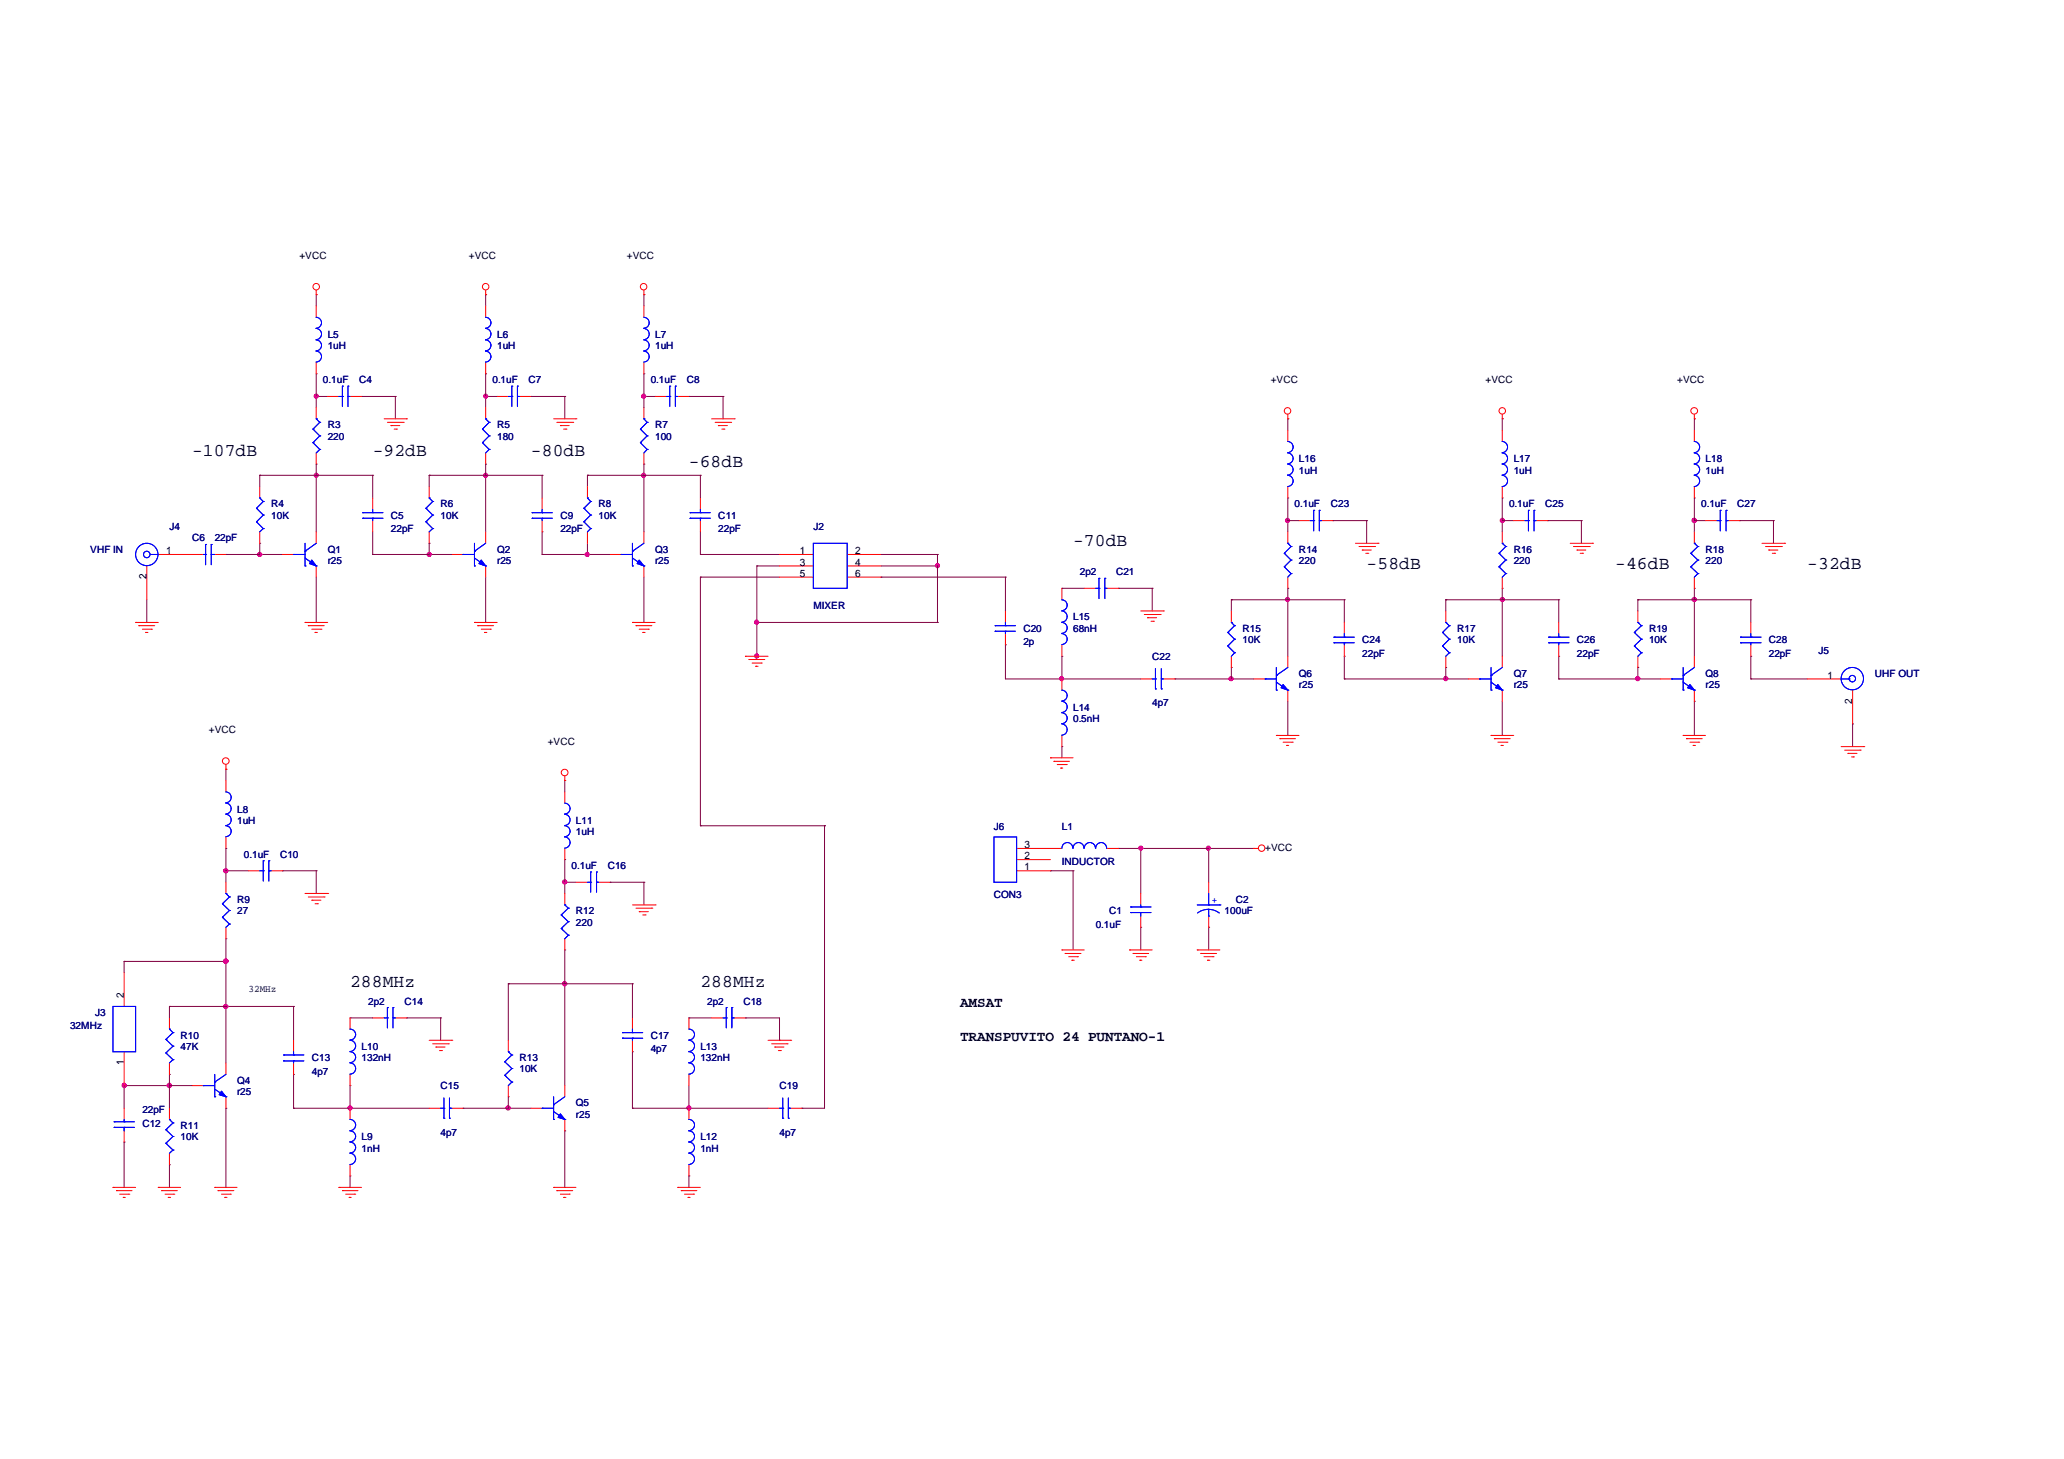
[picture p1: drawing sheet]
<svg xmlns="http://www.w3.org/2000/svg" width="297mm" height="210mm" viewBox="0 0 297 210" stroke-linecap="round" stroke-linejoin="round" font-family="sans-serif">
<g fill="none" stroke="#800040" stroke-width=".14">
<path d="M45.5 57h.1M45.5 42.4h.1M45.5 53.8h.1M45.5 42.4v1.6M45.5 53.8v4.8M45.5 57h1.7M47.2 57h.1M52 57h.1M52 57h4.9M56.9 57h.1M56.9 57v3.3M69.9 57h.1"/>
<path d="M69.9 42.4h.1M69.9 53.8h.1M69.9 57h1.6M69.9 42.4v1.6M69.9 53.8v4.8M71.5 57h.1M76.4 57h.1M76.4 57h4.9M81.3 57h.1M81.3 57v3.3M92.7 57h.1M92.7 42.4h.1"/>
<path d="M92.7 53.8h.1M92.7 57h1.6M92.7 42.4v1.6M92.7 53.8v4.8M94.3 57h.1M99.1 57h.1M99.1 57h5M104.1 57h.1M104.1 57v3.3M32.5 79.8h.1M32.5 79.8h8.1M37.4 79.8h.1"/>
<path d="M37.4 78.2h.1M37.4 68.4h.1M37.4 68.4v1.6M37.4 78.2v1.6M37.4 68.4h16.2M45.5 68.4h.1M45.5 66.8h.1M45.5 66.8v9.7M53.6 68.4h.1M53.6 79.8h.1M53.6 79.8h11.4M53.6 68.4v3.2"/>
<path d="M53.6 76.5v3.3M61.8 79.8h.1M61.8 78.2h.1M61.8 68.4h.1M61.8 68.4h16.2M61.8 68.4v1.6M61.8 78.2v1.6M69.9 68.4h.1M69.9 66.8h.1M69.9 66.8v9.7M78 68.4h.1M78 79.8h.1"/>
<path d="M78 76.5h.1M78 79.8h9.8M78 68.4v3.2M78 76.5v3.3M84.5 79.8h.1M84.5 68.4h.1M84.5 68.4h16.3M84.5 68.4v1.6M84.5 78.2v1.6M92.7 68.4h.1M92.7 66.8h.1M92.7 66.8v9.7"/>
<path d="M100.8 68.4h.1M100.8 79.8h.1M100.8 79.8h11.4M100.8 68.4v3.2M100.8 76.5v3.3M112.2 79.8h.1M126.8 79.8h8.1M134.9 79.8h.1M134.9 79.8v9.7M185.3 74.9h.1M185.3 60.3h.1M185.3 71.6h.1"/>
<path d="M185.3 60.3v1.6M185.3 71.6v4.9M185.3 74.9h1.6M191.8 74.9h.1M191.8 74.9h4.9M196.7 74.9h.1M196.7 74.9v3.3M216.2 74.9h.1M216.2 60.3h.1M216.2 71.6h.1M216.2 74.9h1.6M216.2 60.3v1.6"/>
<path d="M216.2 71.6v4.9M222.7 74.9h.1M222.7 74.9h4.9M227.6 74.9h.1M227.6 74.9v3.3M243.8 74.9h.1M243.8 60.3h.1M243.8 71.6h.1M243.8 74.9h1.6M243.8 60.3v1.6M243.8 71.6v4.9M250.4 74.9h.1"/>
<path d="M250.4 74.9h4.8M255.2 74.9h.1M255.2 74.9v3.3M21.1 89.5h.1M21.1 86.3v3.2M45.5 89.5h.1M45.5 83v6.5M69.9 89.5h.1M69.9 83v6.5M92.7 89.5h.1M92.7 83v6.5M100.8 83h.1"/>
<path d="M100.8 83v35.8M100.8 83h11.4M108.9 81.4h.1M108.9 89.5h.1M108.9 94.4h.1M108.9 81.4h3.3M108.9 81.4v13M108.9 89.5h26M126.8 83h.1M126.8 83h17.9M126.8 81.4h8.1M134.9 81.4h.1"/>
<path d="M134.9 89.5h.1M144.7 83h.1M144.7 92.8h.1M144.7 83v4.9M144.7 92.8v4.9h19.5M152.8 94.4h.1M152.8 97.7h.1M152.8 84.6h.1M152.8 94.4v3.3M152.8 84.6h3.2M161 84.6h.1M161 84.6h4.8"/>
<path d="M165.8 84.6h.1M165.8 84.6v3.3M169.1 97.7h.1M169.1 97.7h11.3M177.2 97.7h.1M177.2 96h.1M177.2 86.3h.1M177.2 86.3v1.6M177.2 96v1.7M177.2 86.3h16.3M185.3 86.3h.1M185.3 84.6h.1"/>
<path d="M185.3 84.6v9.8M193.5 86.3h.1M193.5 97.7h.1M193.5 94.4h.1M193.5 97.7h17.8M193.5 86.3v3.2M193.5 94.4v3.3M208.1 97.7h.1M208.1 96h.1M208.1 86.3h.1M208.1 86.3h16.2M208.1 86.3v1.6"/>
<path d="M208.1 96v1.7M216.2 86.3h.1M216.2 84.6h.1M216.2 84.6v9.8M224.3 86.3h.1M224.3 97.7h.1M224.3 94.4h.1M224.3 97.7h14.7M224.3 86.3v3.2M224.3 94.4v3.3M235.7 97.7h.1M235.7 96h.1"/>
<path d="M235.7 86.3h.1M235.7 86.3h16.3M235.7 86.3v1.6M235.7 96v1.7M243.8 86.3h.1M243.8 84.6h.1M243.8 84.6v9.8M252 86.3h.1M252 97.7h.1M252 94.4h.1M252 97.7h8.1M252 86.3v3.2"/>
<path d="M252 94.4v3.3M32.5 110.7h.1M32.5 110.7v1.6M81.3 112.3h.1M81.3 112.3v1.6M100.8 118.8h.1M100.8 118.8h17.9M118.7 118.8h.1M118.7 118.8v40.6h-3.3M152.8 107.4h.1M152.8 107.4v1.6M185.3 105.8h.1"/>
<path d="M185.3 100.9v4.9M216.2 105.8h.1M216.2 100.9v4.9M243.8 100.9h.1M243.8 100.9v4.9M266.6 104.2h.1M266.6 104.2v3.2M17.9 138.3h.1M17.9 138.3v1.6M17.9 138.3h14.6M32.5 125.3h.1M32.5 122.1h.1"/>
<path d="M32.5 135.1h.1M32.5 138.3h.1M32.5 122.1v4.8M32.5 135.1v17.8M32.5 125.3h3.3M40.6 125.3h.1M40.6 125.3h4.9M45.5 125.3h.1M45.5 125.3v3.2M81.3 126.9h.1M81.3 136.7h.1M81.3 123.7h.1"/>
<path d="M81.3 123.7v4.8M81.3 136.7v19.5M81.3 126.9h1.6M87.8 126.9h.1M87.8 126.9h4.9M92.7 126.9h.1M92.7 126.9v3.3M151.2 125.3h.1M151.2 125.3h3.2M154.4 125.3h.1M154.4 125.3v11.4M161 122.1h.1"/>
<path d="M161 122.1h19.4M164.2 133.4h.1M164.2 122.1h.1M164.2 122.1v6.4M164.2 133.4v3.3M173.9 133.4h.1M173.9 122.1h.1M173.9 122.1v4.8M173.9 133.4v3.3M17.9 156.2h.1M17.9 156.2h9.7M17.9 156.2v3.2"/>
<path d="M24.4 144.8h.1M24.4 154.6h.1M24.4 156.2h.1M24.4 144.8h17.8M24.4 144.8v1.6M24.4 154.6v4.8M32.5 144.8h.1M32.5 159.4h.1M32.5 159.4v11.4M42.2 144.8h.1M42.2 154.6h.1M42.2 159.4h.1"/>
<path d="M42.2 144.8v4.9M42.2 154.6v4.8M42.2 159.4h19.6M50.4 156.2h.1M50.4 159.4h.1M50.4 146.4h.1M50.4 156.2v3.2M50.4 146.4h3.2M58.5 146.4h.1M58.5 146.4h4.9M63.4 146.4h.1M63.4 146.4v3.3"/>
<path d="M66.6 159.4h.1M66.6 159.4h9.8M73.2 159.4h.1M73.2 157.8h.1M73.2 141.5h.1M73.2 141.5v8.2M73.2 157.8v1.6M73.2 141.5h17.8M81.3 141.5h.1M91 141.5h.1M91 151.3h.1M91 159.4h.1"/>
<path d="M91 159.4h19.5M91 141.5v4.9M91 151.3v8.1M99.1 159.4h.1M99.1 146.4h.1M99.1 146.4h3.3M99.1 156.2v3.2M107.3 146.4h.1M107.3 146.4h4.9v3.3M112.2 149.7h.1M115.4 159.4h.1M17.9 164.3h.1"/>
<path d="M17.9 164.3v6.5M24.4 167.6h.1M24.4 167.6v3.2M50.4 169.2h.1M50.4 169.2v1.6M81.3 162.7h.1M81.3 162.7v8.1M99.1 169.2h.1M99.1 169.2v1.6"/>
</g>
<g fill="#f0f" stroke="#f0f" stroke-width=".14">
<circle cx="45.5" cy="68.4" r=".3"/>
<circle cx="37.4" cy="79.8" r=".3"/>
<circle cx="45.5" cy="57" r=".3"/>
<circle cx="69.9" cy="68.4" r=".3"/>
<circle cx="61.8" cy="79.8" r=".3"/>
<circle cx="69.9" cy="57" r=".3"/>
<circle cx="92.6" cy="68.4" r=".3"/>
<circle cx="92.6" cy="57" r=".3"/>
<circle cx="84.5" cy="79.8" r=".3"/>
<circle cx="32.5" cy="125.3" r=".31"/>
<circle cx="24.4" cy="156.2" r=".32"/>
<circle cx="17.9" cy="156.2" r=".31"/>
<circle cx="32.5" cy="144.8" r=".31"/>
<circle cx="32.5" cy="138.3" r=".31"/>
<circle cx="50.4" cy="159.4" r=".3"/>
<circle cx="81.3" cy="141.5" r=".31"/>
<circle cx="73.1" cy="159.4" r=".31"/>
<circle cx="81.3" cy="126.9" r=".31"/>
<circle cx="99.1" cy="159.4" r=".3"/>
<circle cx="134.9" cy="81.4" r=".3"/>
<circle cx="108.9" cy="89.5" r=".3"/>
<circle cx="108.9" cy="94.4" r=".3"/>
<circle cx="152.8" cy="97.6" r=".3"/>
<circle cx="185.3" cy="86.2" r=".3"/>
<circle cx="177.2" cy="97.6" r=".3"/>
<circle cx="185.3" cy="74.9" r=".31"/>
<circle cx="216.2" cy="86.2" r=".3"/>
<circle cx="208.1" cy="97.6" r=".3"/>
<circle cx="216.2" cy="74.9" r=".31"/>
<circle cx="173.9" cy="122" r=".3"/>
<circle cx="243.8" cy="86.2" r=".31"/>
<circle cx="235.7" cy="97.6" r=".31"/>
<circle cx="243.8" cy="74.9" r=".32"/>
<circle cx="164.2" cy="122" r=".3"/>
</g>
<g fill="none" stroke="#f00" stroke-width=".14">
<path d="M45.5 42.4h.1M45.5 41.8v.6M45.5 44v1.6M45.5 52.1v1.7M45.5 58.6v1.7M47.2 57h1.6M50.4 57h1.6M69.9 42.4h.1M69.9 41.8v.6M69.9 44v1.6M69.9 52.1v1.7M69.9 58.6v1.7"/>
<path d="M71.5 57h1.7M74.8 57h1.6M92.7 42.4h.1M92.7 41.8v.6M92.7 44v1.6M92.7 52.1v1.7M92.7 58.6v1.7M94.3 57h1.6M97.5 57h1.6M185.3 59.6v.7M216.2 59.6v.7M243.8 59.6v.7"/>
<path d="M22.8 79.8h6.5M30.9 79.8h1.6M37.4 70v1.6M37.4 76.5v1.7M40.6 79.8h1.6M45.5 65.2v1.6M45.5 76.5v1.7M53.6 71.6v1.7M53.6 74.9v1.6M55.3 60.3h3.2M55.8 60.8h2.2M56.3 61.2h.1"/>
<path d="M56.3 61.2h1.2M56.7 61.7h.4M57.1 61.7h.1M58 60.8h.1M58.5 60.3h.1M61.8 70v1.6M61.8 76.5v1.7M65 79.8h1.6M69.9 65.2v1.6M69.9 76.5v1.7M78 71.6v1.7M78 74.9v1.6"/>
<path d="M79.7 60.3h3.2M80.1 60.8h2.3M80.6 61.2h.1M80.6 61.2h1.3M81.1 61.7h.3M81.4 61.7h.1M82.4 60.8h.1M82.9 60.3h.1M84.5 70v1.6M84.5 76.5v1.7M87.8 79.8h1.6M92.7 65.2v1.6"/>
<path d="M92.7 76.5v1.7M100.8 71.6v1.7M100.8 74.9v1.6M102.4 60.3h3.3M102.9 60.8h2.3M103.4 61.2h.1M103.4 61.2h1.3M103.9 61.7h.3M104.2 61.7h.1M105.2 60.8h.1M105.7 60.3h.1M112.2 79.8h4.9"/>
<path d="M121.9 79.8h4.9M185.3 60.3h.1M185.3 61.9v1.6M185.3 70v1.6M185.3 76.5v1.7M186.9 74.9h1.7M190.2 74.9h1.6M195.1 78.2h3.2M195.6 78.6h2.2M196 79.1h.1M196 79.1h1.4M196.6 79.6h.2"/>
<path d="M196.8 79.6h.1M197.8 78.6h.1M198.3 78.2h.1M216.2 60.3h.1M216.2 61.9v1.6M216.2 70v1.6M216.2 76.5v1.7M217.8 74.9h1.7M221.1 74.9h1.6M226 78.2h3.2M226.4 78.6h2.3M226.9 79.1h.1"/>
<path d="M226.9 79.1h1.3M227.4 79.6h.4M227.8 79.6h.1M228.7 78.6h.1M229.2 78.2h.1M243.8 60.3h.1M243.8 61.9v1.6M243.8 70v1.6M243.8 76.5v1.7M245.4 74.9h1.7M248.7 74.9h1.7M253.6 78.2h3.2"/>
<path d="M254.1 78.6h2.3M254.6 79.1h.1M254.6 79.1h1.3M255.1 79.6h.3M255.4 79.6h.1M256.4 78.6h.1M256.8 78.2h.1M19.5 89.5h.1M19.5 89.5h3.3M20 90h.1M20 90h2.3M20.5 90.5h1.3"/>
<path d="M21 91h.1M21 91h.3M21.1 81.4v4.9M21.8 90.5h.1M43.9 89.5h.1M43.9 89.5h3.3M44.4 90h.1M44.4 90h2.3M44.9 90.5h1.3M45.3 91h.1M45.3 91h.4M45.5 81.4v1.6"/>
<path d="M46.2 90.5h.1M68.3 89.5h.1M68.3 89.5h3.2M68.7 90h.1M68.7 90h2.3M69.3 90.5h1.3M69.7 91h.1M69.7 91h.4M69.9 81.4v1.6M70.6 90.5h.1M91 89.5h.1M91 89.5h3.3"/>
<path d="M91.5 90h.1M91.5 90h2.3M92 90.5h1.3M92.5 91h.1M92.5 91h.3M92.7 81.4v1.6M93.3 90.5h.1M107.3 94.4h.1M107.3 94.4h3.2M107.8 94.9h.1M107.8 94.9h2.3M108.2 95.4h1.4"/>
<path d="M108.8 95.9h.1M108.8 95.9h.3M109.6 95.4h.1M112.2 81.4h4.9M112.2 83h4.9M121.9 81.4h4.9M121.9 83h4.9M144.7 87.9v1.6M144.7 91.2v1.6M152.8 84.6v1.7M152.8 92.8v1.6M152.8 97.7v1.6"/>
<path d="M156 84.6h1.7M159.3 84.6h1.7M164.2 87.9h3.2M164.2 97.7h1.6M164.7 88.4h2.3M165.1 88.9h.1M165.1 88.9h1.4M165.7 89.4h.3M166 89.4h.1M167 88.4h.1M167.4 87.9h.1M167.4 97.7h1.7"/>
<path d="M177.2 87.9v1.6M177.2 94.4v1.6M180.4 97.7h1.7M185.3 83v1.6M185.3 94.4v1.6M185.3 99.3v1.6M193.5 89.5v1.7M193.5 92.8v1.6M208.1 87.9v1.6M208.1 94.4v1.6M211.3 97.7h1.6M216.2 83v1.6"/>
<path d="M216.2 94.4v1.6M216.2 99.3v1.6M224.3 89.5v1.7M224.3 92.8v1.6M235.7 87.9v1.6M235.7 94.4v1.6M239 97.7h1.6M243.8 83v1.6M243.8 94.4v1.6M243.8 99.3v1.6M252 89.5v1.7M252 92.8v1.6"/>
<path d="M260.1 97.7h4.9M266.6 99.3v4.9M32.5 110.7h.1M32.5 110v.7M32.5 112.3v1.6M81.3 112.3h.1M81.3 111.6v.7M81.3 113.9v1.6M151.2 109h.1M151.2 109h3.2M151.7 109.5h.1M151.7 109.5h2.2"/>
<path d="M152.1 110h1.4M152.7 110.5h.1M152.7 110.5h.3M152.8 105.8v1.6M153.5 110h.1M183.7 105.8h.1M183.7 105.8h3.2M184.2 106.3h.1M184.2 106.3h2.2M184.7 106.8h1.3M185.2 107.2h.1M185.2 107.2h.3"/>
<path d="M186 106.8h.1M214.6 105.8h.1M214.6 105.8h3.2M215.1 106.3h.1M215.1 106.3h2.2M215.6 106.8h1.3M216 107.2h.1M216 107.2h.4M216.9 106.8h.1M242.2 105.8h.1M242.2 105.8h3.2M242.7 106.3h.1"/>
<path d="M242.7 106.3h2.3M243.2 106.8h1.3M243.7 107.2h.1M243.7 107.2h.3M244.5 106.8h.1M265 107.4h3.2M265.5 107.9h2.2M265.9 108.4h.1M265.9 108.4h1.4M266.4 108.9h.3M266.7 108.9h.1M267.7 107.9h.1"/>
<path d="M268.2 107.4h.1M17.9 139.9v4.9M32.5 120.4v1.7M32.5 126.9v1.6M32.5 133.4v1.7M35.8 125.3h1.6M39 125.3h1.6M43.9 128.5h3.3M44.4 129h2.3M44.9 129.5h.1M44.9 129.5h1.3M45.3 130h.4"/>
<path d="M45.7 130h.1M46.7 129h.1M47.2 128.5h.1M81.3 122.1v1.6M81.3 128.5v1.7M81.3 135.1v1.6M82.9 126.9h1.6M86.1 126.9h1.7M91 130.2h3.3M91.5 130.7h2.3M92 131.2h.1M92 131.2h1.3"/>
<path d="M92.5 131.6h.3M92.8 131.6h.1M93.8 130.7h.1M94.3 130.2h.1M146.3 122.1h6.5M146.3 125.3h4.9M146.3 123.7h4.9M152.8 136.7h.1M152.8 136.7h3.2M153.3 137.2h.1M153.3 137.2h2.3M153.8 137.6h1.3"/>
<path d="M154.3 138.1h.1M154.3 138.1h.3M155.1 137.6h.1M159.3 122.1h1.7M162.6 136.7h.1M162.6 136.7h3.2M163.1 137.2h.1M163.1 137.2h2.2M163.5 137.6h1.3M164 138.1h.1M164 138.1h.3M164.2 128.5v1.7"/>
<path d="M164.2 131.8v1.6M164.8 137.6h.1M172.3 136.7h.1M172.3 136.7h3.3M172.8 137.2h.1M172.8 137.2h2.3M173.3 137.6h1.3M173.8 138.1h.1M173.8 138.1h.3M173.9 126.9v1.6M173.9 131.8v1.6M174.6 137.6h.1"/>
<path d="M180.4 122.1h.1M180.4 122.1h.7M17.9 151.3v4.9M17.9 159.4v1.7M24.4 146.4v1.7M24.4 152.9v1.7M24.4 159.4v1.7M27.6 156.2h1.7M32.5 152.9v1.7M32.5 157.8v1.6M42.2 149.7v1.6M42.2 152.9v1.7"/>
<path d="M50.4 146.4v1.7M50.4 154.6v1.6M50.4 159.4v1.7M53.6 146.4h1.7M56.9 146.4h1.6M61.8 149.7h3.2M61.8 159.4h1.6M62.3 150.2h2.2M62.7 150.6h.1M62.7 150.6h1.4M63.2 151.1h.3M63.5 151.1h.1"/>
<path d="M64.5 150.2h.1M65 149.7h.1M65 159.4h1.6M73.2 149.7v1.6M73.2 156.2v1.6M76.4 159.4h1.6M81.3 156.2v1.6M91 146.4v1.7M91 149.7v1.6M99.1 146.4v1.7M99.1 154.6v1.6M99.1 159.4v1.7"/>
<path d="M102.4 146.4h1.7M105.7 146.4h1.6M110.5 149.7h3.3M110.5 159.4h1.7M111 150.2h2.3M111.5 150.6h.1M111.5 150.6h1.3M112 151.1h.3M112.3 151.1h.1M113.3 150.2h.1M113.8 149.7h.1M113.8 159.4h1.6"/>
<path d="M16.3 170.8h.1M16.3 170.8h3.2M16.8 171.3h.1M16.8 171.3h2.2M17.2 171.8h1.3M17.7 172.3h.1M17.7 172.3h.3M17.9 162.7v1.6M18.5 171.8h.1M22.8 170.8h.1M22.8 170.8h3.2M23.2 171.3h.1"/>
<path d="M23.2 171.3h2.3M23.7 171.8h1.3M24.2 172.3h.1M24.2 172.3h.4M24.4 165.9v1.7M25 171.8h.1M30.9 170.8h.1M30.9 170.8h3.2M31.4 171.3h.1M31.4 171.3h2.3M31.9 171.8h1.2M32.3 172.3h.1"/>
<path d="M32.3 172.3h.4M33.1 171.8h.1M48.8 170.8h.1M48.8 170.8h3.2M49.3 171.3h.1M49.3 171.3h2.2M49.7 171.8h1.4M50.2 172.3h.1M50.2 172.3h.3M50.4 167.6v1.6M51.1 171.8h.1M79.7 170.8h.1"/>
<path d="M79.7 170.8h3.2M80.1 171.3h.1M80.1 171.3h2.3M80.6 171.8h1.3M81.1 172.3h.1M81.1 172.3h.3M81.3 161.1v1.6M81.9 171.8h.1M97.5 170.8h.1M97.5 170.8h3.3M98 171.3h.1M98 171.3h2.3"/>
<path d="M98.5 171.8h1.3M99 172.3h.1M99 172.3h.3M99.1 167.6v1.6M99.8 171.8h.1"/>
<circle cx="45.5" cy="41.2" r=".47"/>
<circle cx="69.9" cy="41.2" r=".47"/>
<circle cx="92.6" cy="41.2" r=".47"/>
<circle cx="185.3" cy="59.1" r=".47"/>
<circle cx="216.2" cy="59.1" r=".47"/>
<circle cx="243.8" cy="59.1" r=".48"/>
<circle cx="32.5" cy="109.5" r=".48"/>
<circle cx="81.3" cy="111.1" r=".48"/>
<circle cx="181.6" cy="122" r=".47"/>
</g>
<g fill="none" stroke="#00f" stroke-width=".14">
<path d="M45.5 45.6a.78 .78 0 0 1 .8 .8 .78 .78 0 0 1-.8 .8M45.5 47.3a.8 .8 0 0 1 .8 .8 .8 .8 0 0 1-.8 .8M45.5 48.9a.78 .78 0 0 1 .8 .8 .78 .78 0 0 1-.8 .8M45.5 50.5a.78 .78 0 0 1 .8 .8 .78 .78 0 0 1-.8 .8M48.8 57h.5M49.3 55.6h.1M49.3 57h.1M49.3 55.6v2.9M50.1 57h.1M50.1 55.6h.1M50.1 57h.3M50.1 55.6v2.9"/>
<path d="M69.9 45.6a.78 .78 0 0 1 .8 .8 .78 .78 0 0 1-.8 .8M69.9 47.3a.8 .8 0 0 1 .8 .8 .8 .8 0 0 1-.8 .8M69.9 48.9a.78 .78 0 0 1 .8 .8 .78 .78 0 0 1-.8 .8M69.9 50.5a.78 .78 0 0 1 .8 .8 .78 .78 0 0 1-.8 .8M73.2 57h.5M73.7 55.6h.1M73.7 57h.1M73.7 55.6v2.9M74.5 57h.1M74.5 55.6h.1M74.5 57h.3M74.5 55.6v2.9"/>
<path d="M92.6 45.6a.78 .78 0 0 1 .8 .8 .78 .78 0 0 1-.8 .8M92.6 47.3a.8 .8 0 0 1 .8 .8 .8 .8 0 0 1-.8 .8M92.6 48.9a.78 .78 0 0 1 .8 .8 .78 .78 0 0 1-.8 .8M92.6 50.5a.78 .78 0 0 1 .8 .8 .78 .78 0 0 1-.8 .8M95.9 57h.5M96.4 55.6h.1M96.4 57h.1M96.4 55.6v2.9M97.2 57h.1M97.2 55.6h.1M97.2 57h.3M97.2 55.6v2.9"/>
<path d="M21.6 79.8h.1M21.6 79.8h1.2M29.3 79.8h.3M29.6 79.8h.1M29.6 78.3h.1M29.6 78.3v3M30.4 78.3h.1M30.4 79.8h.1M30.4 79.8h.5M30.4 78.3v3M36.9 75.1h.1M36.9 73.1h.1"/>
<path d="M36.9 75.1l1 .9M36.9 73.1l1 1M37.4 71.6h.1M37.4 71.6l.5 .6M37.9 76h.1M37.9 74.1h.1M37.9 72.2h.1M37.9 76l-.5 .5M37.9 74.1l-1 1M37.9 72.2l-1 .9M42.2 79.8h.1M42.2 79.8h1.7"/>
<path d="M43.9 79.3h.1M43.9 78.2v3.2M45 63.7h.1M45 61.7h.1M45 63.7l1 1M45 61.7l1 1M45.5 60.3h.1M45.5 78.2l-1.6 1.1M45.5 60.3l.5 .5M46 64.7h.1M46 62.7h.1M46 60.8h.1"/>
<path d="M46 64.7l-.5 .5M46 62.7l-1 1M46 60.8l-1 .9M52.2 73.8h.1M52.2 74.6h.1M52.2 73.8h2.9M52.2 74.6h2.9M53.6 74.6h.1M53.6 73.8h.1M53.6 73.3v.5M53.6 74.6v.3M61.3 75.1h.1"/>
<path d="M61.3 73.1h.1M61.3 75.1l1 .9M61.3 73.1l1 1M61.8 71.6h.1M61.8 71.6l.5 .6M62.3 76h.1M62.3 74.1h.1M62.3 72.2h.1M62.3 76l-.5 .5M62.3 74.1l-1 1M62.3 72.2l-1 .9M66.6 79.8h.1"/>
<path d="M66.6 79.8h1.7M68.3 79.3h.1M68.3 78.2v3.2M69.4 63.7h.1M69.4 61.7h.1M69.4 63.7l1 1M69.4 61.7l1 1M69.9 60.3h.1M69.9 78.2l-1.6 1.1M69.9 60.3l.5 .5M70.4 64.7h.1M70.4 62.7h.1"/>
<path d="M70.4 60.8h.1M70.4 64.7l-.5 .5M70.4 62.7l-1 1M70.4 60.8l-1 .9M76.6 73.8h.1M76.6 74.6h.1M76.6 73.8h2.9M76.6 74.6h2.9M78 74.6h.1M78 73.8h.1M78 73.3v.5M78 74.6v.3"/>
<path d="M84 75.1h.1M84 73.1h.1M84 75.1l1 .9M84 73.1l1 1M84.5 71.6h.1M84.5 71.6l.5 .6M85 76h.1M85 74.1h.1M85 72.2h.1M85 76l-.5 .5M85 74.1l-1 1M85 72.2l-1 .9"/>
<path d="M89.4 79.8h.1M89.4 79.8h1.6M91 79.3h.1M91 78.2v3.2M92.2 63.7h.1M92.2 61.7h.1M92.2 63.7l.9 1M92.2 61.7l.9 1M92.7 60.3h.1M92.7 78.2l-1.7 1.1M92.7 60.3l.4 .5M93.1 64.7h.1"/>
<path d="M93.1 62.7h.1M93.1 60.8h.1M93.1 64.7l-.4 .5M93.1 62.7l-.9 1M93.1 60.8l-.9 .9M99.3 73.8h.1M99.3 74.6h.1M99.3 73.8h2.9M99.3 74.6h2.9M100.8 74.6h.1M100.8 73.8h.1M100.8 73.3v.5"/>
<path d="M100.8 74.6v.3M117.1 78.2h4.8v6.4h-4.8zM184.8 79.6h.1M184.8 79.6l1 1M185.3 63.5a.8 .8 0 0 1 .8 .8 .8 .8 0 0 1-.8 .8M185.3 65.2a.78 .78 0 0 1 .8 .7 .78 .78 0 0 1-.8 .8M185.3 66.8a.78 .78 0 0 1 .8 .8 .78 .78 0 0 1-.8 .7M185.3 68.4a.8 .8 0 0 1 .8 .8 .8 .8 0 0 1-.8 .8M185.3 78.2h.1M185.3 78.2l.5 .4M185.8 78.6h.1M185.8 78.6l-1 1"/>
<path d="M188.6 74.9h.5M189.1 73.4h.1M189.1 74.9h.1M189.1 73.4v3M189.9 74.9h.1M189.9 73.4h.1M189.9 74.9h.3M189.9 73.4v3M215.7 79.6h.1M215.7 79.6l1 1M216.2 63.5a.8 .8 0 0 1 .8 .8 .8 .8 0 0 1-.8 .8M216.2 65.2a.78 .78 0 0 1 .8 .7 .78 .78 0 0 1-.8 .8"/>
<path d="M216.2 66.8a.78 .78 0 0 1 .8 .8 .78 .78 0 0 1-.8 .7M216.2 68.4a.8 .8 0 0 1 .8 .8 .8 .8 0 0 1-.8 .8M216.2 78.2h.1M216.2 78.2l.5 .4M216.7 78.6h.1M216.7 78.6l-1 1M219.5 74.9h.5M220 73.4h.1M220 74.9h.1M220 73.4v3M220.8 74.9h.1M220.8 73.4h.1"/>
<path d="M220.8 74.9h.3M220.8 73.4v3M243.3 79.6h.1M243.3 79.6l1 1M243.8 63.5a.8 .8 0 0 1 .8 .8 .8 .8 0 0 1-.8 .8M243.8 65.2a.78 .78 0 0 1 .8 .7 .78 .78 0 0 1-.8 .8M243.8 66.8a.78 .78 0 0 1 .8 .8 .78 .78 0 0 1-.8 .7M243.8 68.4a.8 .8 0 0 1 .8 .8 .8 .8 0 0 1-.8 .8M243.8 78.2h.1M243.8 78.2l.5 .4M244.3 78.6h.1M244.3 78.6l-1 1"/>
<path d="M247.1 74.9h.5M247.6 73.4h.1M247.6 74.9h.1M247.6 73.4v3M248.4 74.9h.1M248.4 73.4h.1M248.4 74.9h.3M248.4 73.4v3M43.9 81.4h.1M43.9 80.3l1.6 1.1M45.5 81.4h.1M68.3 81.4h.1"/>
<path d="M68.3 80.3l1.6 1.1M69.9 81.4h.1M91 81.4h.1M91 80.3l1.7 1.1M92.7 81.4h.1M143.2 90h.1M143.2 90.8h.1M143.2 90h2.9M143.2 90.8h2.9M144.7 90.8h.1M144.7 90h.1M144.7 89.5v.5"/>
<path d="M144.7 90.8v.4M152.8 86.3a.78 .78 0 0 1 .8 .8 .78 .78 0 0 1-.8 .8M152.8 87.9a.8 .8 0 0 1 .8 .8 .8 .8 0 0 1-.8 .8M152.8 89.5a.78 .78 0 0 1 .8 .8 .78 .78 0 0 1-.8 .8M152.8 91.2a.78 .78 0 0 1 .8 .7 .78 .78 0 0 1-.8 .8M152.8 99.3a.78 .78 0 0 1 .8 .8 .78 .78 0 0 1-.8 .8M157.7 84.6h.5M158.2 83.2h.1M158.2 84.6h.1M158.2 83.2v2.9M159 84.6h.1M159 83.2h.1"/>
<path d="M159 84.6h.3M159 83.2v2.9M165.8 97.7h.5M166.3 99.1h.1M166.3 97.7h.1M166.3 96.2v2.9M167.1 97.7h.1M167.1 99.1h.1M167.1 97.7h.3M167.1 96.2v2.9M176.7 92.9h.1M176.7 91h.1"/>
<path d="M176.7 92.9l1 1M176.7 91l1 1M177.2 89.5h.1M177.2 89.5l.5 .5M177.7 93.9h.1M177.7 92h.1M177.7 90h.1M177.7 93.9l-.5 .5M177.7 92l-1 .9M177.7 90l-1 1M182.1 97.7h.1M182.1 97.7h1.6"/>
<path d="M183.7 97.2h.1M183.7 99.3h.1M183.7 98.1l1.6 1.2M183.7 96v3.3M184.8 81.5h.1M184.8 81.5l1 1M185.3 99.3h.1M185.3 96l-1.6 1.2M185.8 82.5h.1M185.8 80.6h.1M185.8 82.5l-.5 .5M185.8 80.6l-1 .9"/>
<path d="M192 91.7h.1M192 92.5h.1M192 91.7h2.9M192 92.5h2.9M193.5 92.5h.1M193.5 91.7h.1M193.5 91.2v.5M193.5 92.5v.3M207.6 92.9h.1M207.6 91h.1M207.6 92.9l1 1M207.6 91l1 1"/>
<path d="M208.1 89.5h.1M208.1 89.5l.5 .5M208.6 93.9h.1M208.6 92h.1M208.6 90h.1M208.6 93.9l-.5 .5M208.6 92l-1 .9M208.6 90l-1 1M212.9 97.7h.1M212.9 97.7h1.7M214.6 97.2h.1M214.6 99.3h.1"/>
<path d="M214.6 98.1l1.6 1.2M214.6 96v3.3M215.7 81.5h.1M215.7 81.5l1 1M216.2 99.3h.1M216.2 96l-1.6 1.2M216.7 82.5h.1M216.7 80.6h.1M216.7 82.5l-.5 .5M216.7 80.6l-1 .9M222.9 91.7h.1M222.9 92.5h.1"/>
<path d="M222.9 91.7h2.9M222.9 92.5h2.9M224.3 92.5h.1M224.3 91.7h.1M224.3 91.2v.5M224.3 92.5v.3M235.2 92.9h.1M235.2 91h.1M235.2 92.9l1 1M235.2 91l1 1M235.7 89.5h.1M235.7 89.5l.5 .5"/>
<path d="M236.2 93.9h.1M236.2 92h.1M236.2 90h.1M236.2 93.9l-.5 .5M236.2 92l-1 .9M236.2 90l-1 1M240.6 97.7h.1M240.6 97.7h1.6M242.2 97.2h.1M242.2 99.3h.1M242.2 98.1l1.6 1.2M242.2 96v3.3"/>
<path d="M243.3 81.5h.1M243.3 81.5l1 1M243.8 99.3h.1M243.8 96l-1.6 1.2M244.3 82.5h.1M244.3 80.6h.1M244.3 82.5l-.5 .5M244.3 80.6l-1 .9M250.5 91.7h.1M250.5 92.5h.1M250.5 91.7h2.9M250.5 92.5h2.9"/>
<path d="M252 92.5h.1M252 91.7h.1M252 91.2v.5M252 92.5v.3M265 97.7h1.1M266.1 97.7h.1M32.5 113.9a.78 .78 0 0 1 .8 .8 .78 .78 0 0 1-.8 .8M32.5 115.5a.78 .78 0 0 1 .8 .8 .78 .78 0 0 1-.8 .8M32.5 117.2a.8 .8 0 0 1 .8 .8 .8 .8 0 0 1-.8 .8M32.5 118.8a.78 .78 0 0 1 .8 .8 .78 .78 0 0 1-.8 .8M81.3 115.5a.78 .78 0 0 1 .7 .8 .78 .78 0 0 1-.7 .8M81.3 117.2a.8 .8 0 0 1 .7 .8 .8 .8 0 0 1-.7 .8"/>
<path d="M81.3 118.8a.78 .78 0 0 1 .7 .8 .78 .78 0 0 1-.7 .8M152.8 100.9a.8 .8 0 0 1 .8 .8 .8 .8 0 0 1-.8 .8M152.8 102.5a.78 .78 0 0 1 .8 .8 .78 .78 0 0 1-.8 .8M152.8 104.2a.8 .8 0 0 1 .8 .8 .8 .8 0 0 1-.8 .8M32 132h.1M32 130h.1M32 132l1 .9M32 130l1 1M32.5 128.5h.1M32.5 128.5l.5 .5M33 132.9h.1M33 131h.1"/>
<path d="M33 129h.1M33 132.9l-.5 .5M33 131l-1 1M33 129l-1 1M37.4 125.3h.5M37.9 123.8h.1M37.9 125.3h.1M37.9 123.8v3M38.7 125.3h.1M38.7 123.8h.1M38.7 125.3h.3M38.7 123.8v3"/>
<path d="M80.8 133.6h.1M80.8 131.6h.1M80.8 133.6l1 .9M80.8 131.6l1 1M81.3 120.4a.8 .8 0 0 1 .7 .8 .8 .8 0 0 1-.7 .8M81.3 130.2h.1M81.3 130.2l.5 .5M81.8 134.5h.1M81.8 132.6h.1M81.8 130.7h.1M81.8 134.5l-.5 .6M81.8 132.6l-1 1"/>
<path d="M81.8 130.7l-1 .9M84.5 126.9h.5M85 125.4h.1M85 126.9h.1M85 125.4v3M85.9 126.9h.1M85.9 125.4h.1M85.9 126.9h.2M85.9 125.4v3M143 120.4h3.3v6.5h-3.3zM152.8 122a.78 .78 0 0 1 .8-.8 .78 .78 0 0 1 .8 .8M154.4 122a.78 .78 0 0 1 .8-.8 .78 .78 0 0 1 .8 .8"/>
<path d="M156 122a.8 .8 0 0 1 .8-.8 .8 .8 0 0 1 .8 .8M157.7 122a.78 .78 0 0 1 .8-.8 .78 .78 0 0 1 .8 .8M162.7 131.3h.1M162.7 130.5h.1M162.7 131.3h3M162.7 130.5h3M164.2 130.5h.1M164.2 131.3h.1M164.2 130.2v.3M164.2 131.3v.5M172.3 130.2h3.3M172.3 131.4a2.58 2.58 0 0 1 1.6-.6 2.59 2.59 0 0 1 1.6 .6"/>
<path d="M173.9 131.8h.1M173.9 130.2h.1M173.9 128.5v1.7M173.9 130.8v1M175.6 130.2h.1M16.3 144.8h3.2v6.5h-3.2zM23.9 151.5h.1M23.9 149.5h.1M23.9 151.5l1 1M23.9 149.5l1 1M24.4 148.1h.1M24.4 148.1l.5 .5"/>
<path d="M24.9 152.5h.1M24.9 150.5h.1M24.9 148.6h.1M24.9 152.5l-.5 .4M24.9 150.5l-1 1M24.9 148.6l-1 .9M29.3 156.2h.1M29.3 156.2h1.6M30.9 155.7h.1M30.9 157.8h.1M30.9 156.7l1.6 1.1M30.9 154.6v3.2"/>
<path d="M32.5 157.8h.1M32.5 154.6l-1.6 1.1M40.8 151.8h.1M40.8 152.6h.1M40.8 151.8h2.9M40.8 152.6h2.9M42.2 152.6h.1M42.2 151.8h.1M42.2 151.3v.5M42.2 152.6v.3M50.4 148.1a.78 .78 0 0 1 .8 .7 .78 .78 0 0 1-.8 .8M50.4 149.7a.8 .8 0 0 1 .8 .8 .8 .8 0 0 1-.8 .8"/>
<path d="M50.4 151.3a.78 .78 0 0 1 .8 .8 .78 .78 0 0 1-.8 .8M50.4 152.9a.8 .8 0 0 1 .8 .8 .8 .8 0 0 1-.8 .8M55.3 146.4h.5M55.8 145h.1M55.8 146.4h.1M55.8 145v2.9M56.6 146.4h.1M56.6 145h.1M56.6 146.4h.3M56.6 145v2.9M63.4 159.4h.5M63.9 159.4h.1"/>
<path d="M63.9 158v2.9M64.7 159.4h.1M64.7 159.4h.3M64.7 158v2.9M72.6 154.7h.1M72.6 152.8h.1M72.6 154.7l1.1 1M72.6 152.8l1.1 .9M73.2 151.3h.1M73.2 151.3l.5 .5M73.7 155.7h.1M73.7 153.7h.1"/>
<path d="M73.7 151.8h.1M73.7 155.7l-.5 .5M73.7 153.7l-1.1 1M73.7 151.8l-1.1 1M78 159.4h.1M78 159.4h1.7M79.7 158.9h.1M79.7 159.9l1.6 1.2M79.7 157.8v3.3M81.3 157.8l-1.6 1.1M89.6 148.6h.1M89.6 149.4h.1"/>
<path d="M89.6 148.6h2.9M89.6 149.4h2.9M91 149.4h.1M91 148.6h.1M91 148.1v.5M91 149.4v.3M99.1 148.1a.78 .78 0 0 1 .8 .7 .78 .78 0 0 1-.8 .8M99.1 149.7a.8 .8 0 0 1 .8 .8 .8 .8 0 0 1-.8 .8M99.1 151.3a.78 .78 0 0 1 .8 .8 .78 .78 0 0 1-.8 .8M99.1 152.9a.8 .8 0 0 1 .8 .8 .8 .8 0 0 1-.8 .8M104.1 146.4h.4M104.5 145h.1"/>
<path d="M104.5 146.4h.1M104.5 145v2.9M105.3 146.4h.1M105.3 145h.1M105.3 146.4h.4M105.3 145v2.9M112.2 159.4h.4M112.6 159.4h.1M112.6 158v2.9M113.5 159.4h.1M113.5 159.4h.3M113.5 158v2.9"/>
<path d="M16.4 162.2h.1M16.4 161.4h.1M16.4 162.2h2.9M16.4 161.4h2.9M17.9 161.4h.1M17.9 162.2h.1M17.9 161.1v.3M17.9 162.2v.5M23.9 164.5h.1M23.9 162.5h.1M23.9 164.5l1 1M23.9 162.5l1 1"/>
<path d="M24.4 161.1h.1M24.4 161.1l.5 .5M24.9 165.5h.1M24.9 163.5h.1M24.9 161.6h.1M24.9 165.5l-.5 .4M24.9 163.5l-1 1M24.9 161.6l-1 .9M50.4 161.1a.8 .8 0 0 1 .8 .8 .8 .8 0 0 1-.8 .8M50.4 162.7a.78 .78 0 0 1 .8 .8 .78 .78 0 0 1-.8 .8M50.4 164.3a.78 .78 0 0 1 .8 .8 .78 .78 0 0 1-.8 .8M50.4 165.9a.8 .8 0 0 1 .8 .8 .8 .8 0 0 1-.8 .8"/>
<path d="M63.9 160.9h.1M64.7 160.9h.1M79.7 161.1h.1M81.3 161.1h.1M99.1 161.1a.8 .8 0 0 1 .8 .8 .8 .8 0 0 1-.8 .8M99.1 162.7a.78 .78 0 0 1 .8 .8 .78 .78 0 0 1-.8 .8M99.1 164.3a.78 .78 0 0 1 .8 .8 .78 .78 0 0 1-.8 .8M99.1 165.9a.8 .8 0 0 1 .8 .8 .8 .8 0 0 1-.8 .8M112.6 160.9h.1M113.5 160.9h.1"/>
<circle cx="21.1" cy="79.8" r=".47"/>
<circle cx="21.1" cy="79.8" r="1.61"/>
<circle cx="266.6" cy="97.6" r=".47"/>
<circle cx="266.6" cy="97.6" r="1.61"/>
</g>
<g fill="#00f" stroke="#00f" stroke-width=".14">
<path d="M44.9 80.6l.6 .8-1-.3z"/>
<path d="M31.9 157l.6 .8-1-.3z"/>
<path d="M80.6 160.2l.7 .9-1-.3z"/>
<path d="M184.7 98.5l.6 .8-.9-.4z"/>
<path d="M92 80.6l.7 .8-1-.3z"/>
<path d="M69.3 80.6l.6 .8-1-.3z"/>
<path d="M243.2 98.5l.6 .8-.9-.4z"/>
<path d="M215.6 98.5l.6 .8-1-.4z"/>
</g>
<g font-size="2.6">
<text x="27.6" y="65.6">-107dB</text>
<text x="53.6" y="65.6">-92dB</text>
<text x="76.4" y="65.6">-80dB</text>
<text x="99.1" y="67.2">-68dB</text>
<text x="154.4" y="78.6">-70dB</text>
<text x="196.7" y="81.8">-58dB</text>
<text x="232.5" y="81.8">-46dB</text>
<text x="260.1" y="81.8">-32dB</text>
<text x="50.4" y="142">288MHz</text>
<text x="100.8" y="142">288MHz</text>
</g>
<g font-size="2.1">
<text x="138.2" y="144.9">AMSAT</text>
<text x="138.2" y="149.7">TRANSPUVITO 24 PUNTANO-1</text>
</g>
<g font-size="1.5">
<text x="21.1" y="83.4" transform="rotate(-90 21.1 83.4)">2</text>
<text x="23.9" y="79.7">1</text>
<text x="115.1" y="79.7">1</text>
<text x="115.1" y="81.4">3</text>
<text x="115.1" y="83">5</text>
<text x="123.1" y="79.7">2</text>
<text x="123.1" y="81.4">4</text>
<text x="123.1" y="83">6</text>
<text x="263" y="97.6">1</text>
<text x="266.6" y="101.2" transform="rotate(-90 266.6 101.2)">2</text>
<text x="147.4" y="125.2">1</text>
<text x="147.4" y="123.6">2</text>
<text x="147.4" y="122">3</text>
<text x="17.8" y="143.7" transform="rotate(-90 17.8 143.7)">2</text>
<text x="17.8" y="153.3" transform="rotate(-90 17.8 153.3)">1</text>
</g>
<g font-size="1.4">
<text x="43.1" y="37.2">+VCC</text>
<text x="67.5" y="37.2">+VCC</text>
<text x="90.2" y="37.2">+VCC</text>
<text x="182.9" y="55.1">+VCC</text>
<text x="213.8" y="55.1">+VCC</text>
<text x="241.4" y="55.1">+VCC</text>
<text x="30.1" y="105.5">+VCC</text>
<text x="78.8" y="107.2">+VCC</text>
<text x="182.1" y="122.4">+VCC</text>
<text x="35.8" y="142.7">32MHz</text>
</g>
<g font-size="1.4" fill="#000080">
<text x="47.2" y="48.6">L5</text>
<text x="47.2" y="50.3">1uH</text>
<text x="71.5" y="48.6">L6</text>
<text x="71.5" y="50.3">1uH</text>
<text x="94.3" y="48.6">L7</text>
<text x="94.3" y="50.3">1uH</text>
<text x="46.5" y="55.1">0.1uF</text>
<text x="51.7" y="55.1">C4</text>
<text x="70.9" y="55.1">0.1uF</text>
<text x="76.1" y="55.1">C7</text>
<text x="93.6" y="55.1">0.1uF</text>
<text x="98.8" y="55.1">C8</text>
<text x="47.2" y="61.6">R3</text>
<text x="47.2" y="63.3">220</text>
<text x="71.5" y="61.6">R5</text>
<text x="71.5" y="63.3">180</text>
<text x="94.3" y="61.6">R7</text>
<text x="94.3" y="63.3">100</text>
<text x="186.9" y="66.5">L16</text>
<text x="186.9" y="68.1">1uH</text>
<text x="217.8" y="66.5">L17</text>
<text x="217.8" y="68.1">1uH</text>
<text x="245.4" y="66.5">L18</text>
<text x="245.4" y="68.1">1uH</text>
<text x="24.4" y="76.3">J4</text>
<text x="27.6" y="77.9">C6</text>
<text x="30.9" y="77.9">22pF</text>
<text x="39" y="73">R4</text>
<text x="39" y="74.6">10K</text>
<text x="56.3" y="74.6">C5</text>
<text x="56.3" y="76.6">22pF</text>
<text x="63.4" y="73">R6</text>
<text x="63.4" y="74.6">10K</text>
<text x="80.6" y="74.6">C9</text>
<text x="80.6" y="76.6">22pF</text>
<text x="86.1" y="73">R8</text>
<text x="86.1" y="74.6">10K</text>
<text x="103.4" y="74.6">C11</text>
<text x="103.4" y="76.6">22pF</text>
<text x="117.1" y="76.3">J2</text>
<text x="186.3" y="73">0.1uF</text>
<text x="191.5" y="73">C23</text>
<text x="217.2" y="73">0.1uF</text>
<text x="222.4" y="73">C25</text>
<text x="244.8" y="73">0.1uF</text>
<text x="250" y="73">C27</text>
<text x="13" y="79.5">VHF IN</text>
<text x="47.2" y="79.5">Q1</text>
<text x="47.2" y="81.1">r25</text>
<text x="71.5" y="79.5">Q2</text>
<text x="71.5" y="81.1">r25</text>
<text x="94.3" y="79.5">Q3</text>
<text x="94.3" y="81.1">r25</text>
<text x="155.4" y="82.8">2p2</text>
<text x="160.6" y="82.8">C21</text>
<text x="186.9" y="79.5">R14</text>
<text x="186.9" y="81.1">220</text>
<text x="217.8" y="79.5">R16</text>
<text x="217.8" y="81.1">220</text>
<text x="245.4" y="79.5">R18</text>
<text x="245.4" y="81.1">220</text>
<text x="117.1" y="87.6">MIXER</text>
<text x="154.4" y="89.3">L15</text>
<text x="147.3" y="90.9">C20</text>
<text x="147.3" y="92.9">2p</text>
<text x="154.4" y="90.9">68nH</text>
<text x="165.8" y="95">C22</text>
<text x="178.8" y="90.9">R15</text>
<text x="178.8" y="92.5">10K</text>
<text x="196" y="92.5">C24</text>
<text x="196" y="94.5">22pF</text>
<text x="209.7" y="90.9">R17</text>
<text x="209.7" y="92.5">10K</text>
<text x="226.9" y="92.5">C26</text>
<text x="226.9" y="94.5">22pF</text>
<text x="237.3" y="90.9">R19</text>
<text x="237.3" y="92.5">10K</text>
<text x="254.6" y="92.5">C28</text>
<text x="254.6" y="94.5">22pF</text>
<text x="261.7" y="94.1">J5</text>
<text x="165.8" y="101.6">4p7</text>
<text x="186.9" y="97.4">Q6</text>
<text x="186.9" y="99">r25</text>
<text x="217.8" y="97.4">Q7</text>
<text x="217.8" y="99">r25</text>
<text x="245.4" y="97.4">Q8</text>
<text x="245.4" y="99">r25</text>
<text x="269.8" y="97.4">UHF OUT</text>
<text x="154.4" y="102.2">L14</text>
<text x="154.4" y="103.9">0.5nH</text>
<text x="34.1" y="116.9">L8</text>
<text x="34.1" y="118.5">1uH</text>
<text x="82.9" y="118.5">L11</text>
<text x="143" y="119.4">J6</text>
<text x="152.8" y="119.4">L1</text>
<text x="35.1" y="123.4">0.1uF</text>
<text x="40.3" y="123.4">C10</text>
<text x="82.3" y="125">0.1uF</text>
<text x="82.9" y="120.2">1uH</text>
<text x="87.5" y="125">C16</text>
<text x="152.8" y="124.4">INDUCTOR</text>
<text x="34.1" y="129.9">R9</text>
<text x="34.1" y="131.5">27</text>
<text x="82.9" y="131.5">R12</text>
<text x="143" y="129.3">CON3</text>
<text x="159.6" y="131.5">C1</text>
<text x="176.2" y="131.5">100uF</text>
<text x="177.8" y="129.9">C2</text>
<text x="82.9" y="133.2">220</text>
<text x="157.7" y="133.5">0.1uF</text>
<text x="10.1" y="148.1">32MHz</text>
<text x="13.7" y="146.1">J3</text>
<text x="26" y="149.4">R10</text>
<text x="53" y="144.5">2p2</text>
<text x="58.2" y="144.5">C14</text>
<text x="93.6" y="149.4">C17</text>
<text x="101.8" y="144.5">2p2</text>
<text x="107" y="144.5">C18</text>
<text x="26" y="151">47K</text>
<text x="34.1" y="155.9">Q4</text>
<text x="44.9" y="152.7">C13</text>
<text x="44.9" y="154.6">4p7</text>
<text x="52" y="151">L10</text>
<text x="52" y="152.7">132nH</text>
<text x="74.8" y="152.7">R13</text>
<text x="74.8" y="154.3">10K</text>
<text x="93.6" y="151.4">4p7</text>
<text x="100.8" y="151">L13</text>
<text x="100.8" y="152.7">132nH</text>
<text x="20.5" y="160.1">22pF</text>
<text x="34.1" y="157.5">r25</text>
<text x="63.4" y="156.7">C15</text>
<text x="82.9" y="159.1">Q5</text>
<text x="82.9" y="160.8">r25</text>
<text x="112.2" y="156.7">C19</text>
<text x="20.5" y="162.1">C12</text>
<text x="26" y="162.4">R11</text>
<text x="26" y="164.1">10K</text>
<text x="52" y="164.1">L9</text>
<text x="52" y="165.7">1nH</text>
<text x="63.4" y="163.4">4p7</text>
<text x="100.8" y="164.1">L12</text>
<text x="100.8" y="165.7">1nH</text>
<text x="112.2" y="163.4">4p7</text>
</g>
<text font-size="1.4" fill="#00f" x="174.4" y="129.9">+</text>
</svg>
